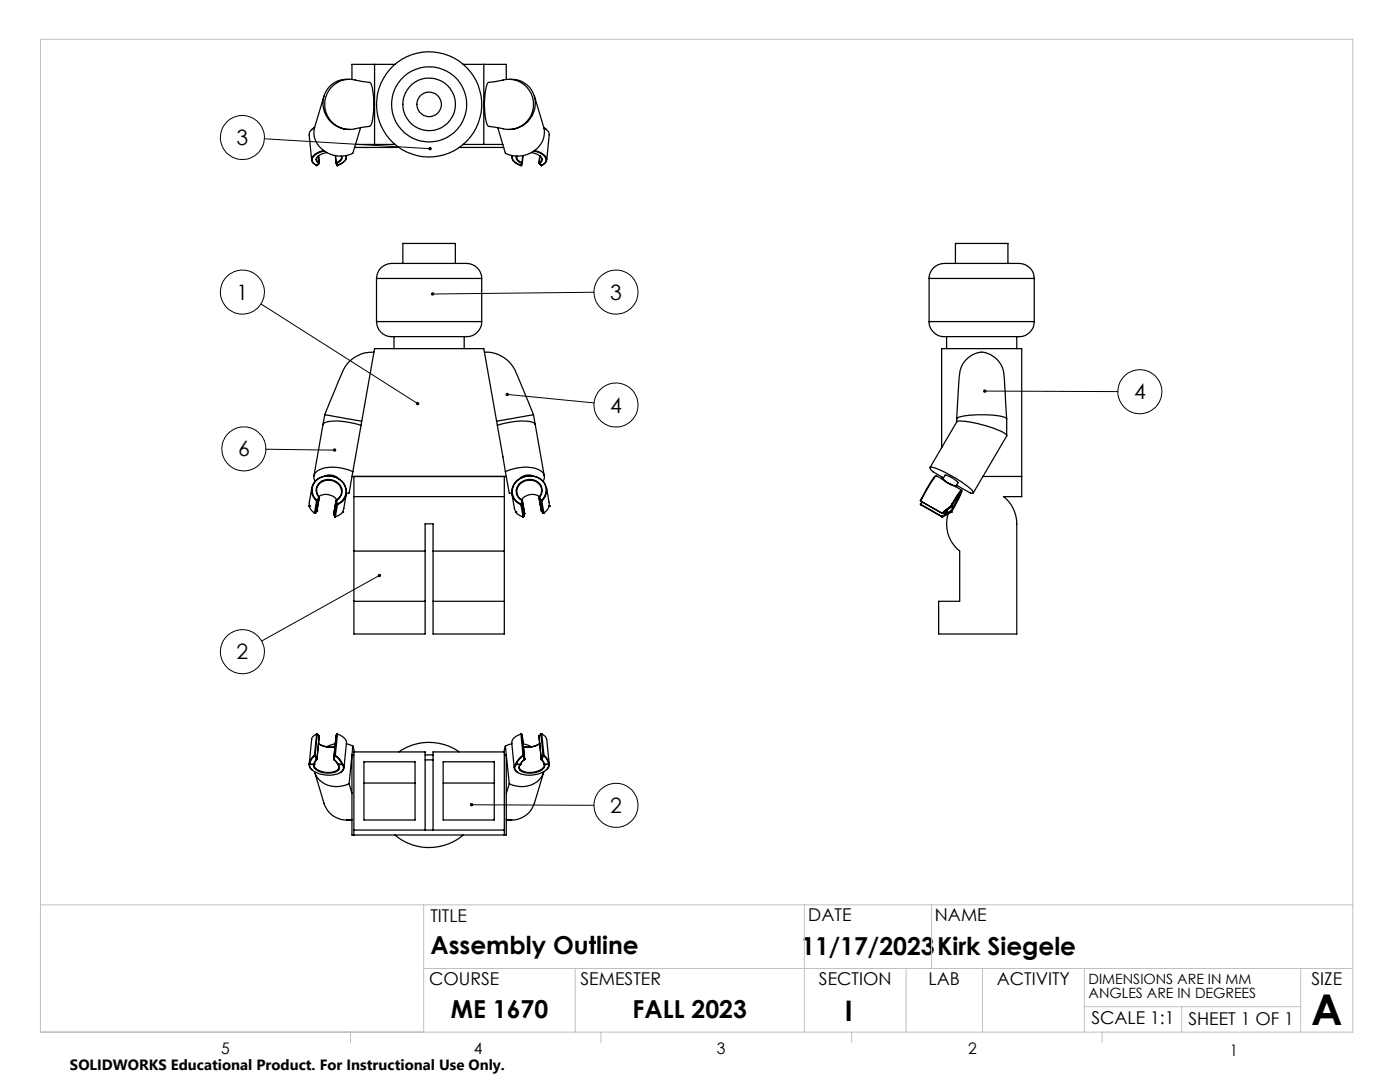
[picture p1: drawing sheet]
<svg xmlns="http://www.w3.org/2000/svg" width="279mm" height="216mm" viewBox="0 0 279 216" stroke-linecap="round" stroke-linejoin="round" font-family="sans-serif">
<g fill="none" stroke="#000" stroke-width=".25">
<path d="M64.7 19.2l-1.9 6.2a4.7 4.7 0 0 0 4.1 5.6 5.3 5.3 0 0 0 3.5-.4l1.6-5.1M69.7 15.8a4.9 4.9 0 0 0-5 3.2 4.9 4.9 0 0 0 1.8 5.7 4.7 4.7 0 0 0 3.2 1.1M73.7 16.4a.93 .93 0 0 1 .6 1.1 14.6 14.6 0 0 1-.3 7.5l-.3 .2M73.7 16.4l-2.8-.4a5 5 0 0 0-6.1 4.8 5 5 0 0 0 6.1 4.9l2.8-.5M74.8 12.8v16M78.8 12.8h-8.6v3M92.4 12.8h8.6v3M96.6 12.8v16M97.3 16.6l.2-.2 2.9-.4a5 5 0 0 1 6.1 4.8 5 5 0 0 1-6.1 4.9l-2.9-.5a2.93 2.93 0 0 1-.7-1.9 15.3 15.3 0 0 1 .5-6.7zM101.6 15.8a4.9 4.9 0 0 1 5 3.2 4.9 4.9 0 0 1-1.8 5.7 4.8 4.8 0 0 1-3.2 1.1M106.6 19.2l1.9 6.2a5 5 0 0 1-5.6 5.8l-1.4-.3-.6-.3-1.6-5.1M62.2 25.9l.6-.4a1.66 1.66 0 0 0-1.1 1.4l.5 5"/>
<path d="M63.2 33h.1M63.3 33h.1M63.5 31.2a.76 .76 0 0 0-.3 .7 .76 .76 0 0 0 .5 .6M63.6 31.1l.1 1.4M63.6 32.6l-.3 .4M63.7 32.6h-.1M63.7 32.6l-.4 .4M63.7 32.5v.1M63.7 32.5l-.1 .1M63.7 32.5h.1M64.6 30l-.2 .1a2.95 2.95 0 0 0-2.2 1.5 1.4 1.4 0 0 0 1 1.4M64.7 30.1a2.65 2.65 0 0 0-2.4 1.9 1.27 1.27 0 0 0 1 1"/>
<path d="M65.2 30.4a2.08 2.08 0 0 0-2.1 1.5l.5 .7M66.9 31l.2 1.5M67 31l.1 1.5M67.1 32.5v.1M67.1 32.6h.1M67.1 32.6l.1 .4M67.1 32.5l.1 .1M67.1 32.5h.1M67.2 32.6l.1 .4M67.2 33l.1 .1M67.2 33h.1M67.3 33v.1"/>
<path d="M68.1 31.2a1.15 1.15 0 0 1-1 1.3M68.2 31.2a1.21 1.21 0 0 1-1 1.4M69 31.1v.1a1.57 1.57 0 0 1-1.2 1.6l-.5 .2M69.1 31a1.59 1.59 0 0 1-1.3 1.8l-.5 .3M69.1 31v.3M70.8 29.4h8.8M70.9 28.8h7.9M91.7 29.4h8.8M92.4 28.8h8M102.1 31.3l.1-.3a2.12 2.12 0 0 0 1.8 2v.1M102.3 31.1l-.1 .3a2.04 2.04 0 0 0 1.8 1.6M103.1 31.2l-.1 .2a1.31 1.31 0 0 0 1.1 1.2"/>
<path d="M103.2 31.2a1.16 1.16 0 0 0 1 1.3M104 33.1h.1M104 33v.1M104.1 33l-.1 .1M104.1 33h-.1M104.1 32.6l-.1 .4M104.2 32.5l-.1 .1M104.2 32.5h.1M104.2 32.6h-.1M104.2 32.6l-.1 .4M104.2 32.5v.1M104.3 31l-.1 1.5"/>
<path d="M104.4 31l-.2 1.5M106 30.4l1 .3a1.26 1.26 0 0 1 1.1 1.5l-.4 .4M106.6 30.1a2.65 2.65 0 0 1 2.4 1.9 1.4 1.4 0 0 1-1 1M106.7 30l1.2 .5a1.33 1.33 0 0 1 .9 2l-.7 .5M107.6 32.5v.1M107.6 32.5l.1 .1M107.6 32.6h.1M107.6 32.5h.1M107.6 32.6l.4 .4M107.7 32.6l.3 .4M107.7 31.1l-.1 1.4M107.8 31.2a.77 .77 0 0 1-.2 1.3"/>
<path d="M108 33h.1M108.5 25.5l.5 .4M108.5 25.5a1.84 1.84 0 0 1 1.1 1.4l-.5 5M75.1 55.6a3.2 3.2 0 0 1 3.9-3h12.8a4.7 4.7 0 0 1 3.4 .8 2.87 2.87 0 0 1 .9 2.2M75.1 55.6h21M75.1 55.6v8.6M80.4 52.6v-4h10.5v4M96.1 55.6v8.6M185.4 55.6a3.2 3.2 0 0 1 3.9-3h12.8a4.8 4.8 0 0 1 3.4 .8 2.87 2.87 0 0 1 .9 2.2M185.4 55.6h21M185.4 55.6v8.6M190.7 52.6v-4h10.5v4"/>
<path d="M206.4 55.6v8.6M74.6 70.3a6.6 6.6 0 0 0-6.7 4.9l-3.1 7.6M75.1 64.2a3.2 3.2 0 0 0 3.9 3h12.8a5.5 5.5 0 0 0 3-.5 3.1 3.1 0 0 0 1.3-2.5M75.1 64.2h21M78.6 67.2v2.4M92.6 67.2v2.4M96.7 70.3a6.6 6.6 0 0 1 6.6 4.7l3.2 7.8M185.4 64.2a3.2 3.2 0 0 0 3.9 3h12.8a5.5 5.5 0 0 0 3-.5 2.99 2.99 0 0 0 1.3-2.5M185.4 64.2h21M188.9 67.2v2.4M202.9 67.2v2.4M62.2 97.4l-.5 3.6"/>
<path d="M62.9 96.1a3.6 3.6 0 0 1 6.2 1.9 2.78 2.78 0 0 1-1.8 2.6M62.9 96.1a2.71 2.71 0 0 0 .4 3.8M63.2 100h.1M63.2 100a2.85 2.85 0 0 1-.8-3.1 2.85 2.85 0 0 1 2.5-1.9 3.5 3.5 0 0 1 4.2 3.7 3.1 3.1 0 0 1-1.8 2M63.2 100l-.4 2.4M63.3 99.9l-.1 .1M63.3 99.9v.1M63.3 100l-.4 2.4M63.6 99.1a2.73 2.73 0 0 1 3.6 .6M63.6 99.2l.1 .1M63.6 99.2a2.24 2.24 0 0 1 0-2.8 2.24 2.24 0 0 1 2.7-.6 2.18 2.18 0 0 1 1.9 1.7 2.18 2.18 0 0 1-1 2.3M63.6 99.2h.1"/>
<path d="M63.6 99.2l-.3 .7M63.7 99.2v.1M63.7 99.2a2.05 2.05 0 0 1-.3-2.3 2.05 2.05 0 0 1 2.1-1.1 2.4 2.4 0 0 1 2.6 2.9l-1 1.1M63.7 99.3h.1M63.7 99.3l-.4 2.6M63.7 99.3l-.4 .7M64.5 84.7a2.09 2.09 0 0 1 2-.7 16.4 16.4 0 0 1 5.5 .9M64.5 84.7l-1.8 10.3M64.8 82.8l7.4 1.3M64.8 82.8l-.3 1.9M64.9 95a2.41 2.41 0 0 1 2.6 .4M67.1 99.9h.1"/>
<path d="M67.1 99.9l-.5 2.6M67.1 99.9l.1 .7M67.1 99.8v.1M67.1 99.8h.1M67.2 99.8l-.1 .1M67.2 99.8l.1 .8M69.1 98.6l-.5 3-.2 .6M70.2 95.1h30.8M70.4 94.1a8.6 8.6 0 0 0-6.7-.4 1.51 1.51 0 0 0-.8 2.3M70.4 94.1l-.7 4.3h-.6M70.4 94.1l4.4-24.5h21.8l4.3 24.5M70.6 99.1v10.9"/>
<path d="M70.6 95.1v4M70.6 99.1h30M100.6 99.1v10.9M100.6 95.1v4M100.9 94.1a8.6 8.6 0 0 1 6.6-.4 1.55 1.55 0 0 1 .9 2.3M100.9 94.1l.7 4.3h.5M102.2 98.6l.7 3.6M104.1 99.8l.1 .1M104.1 99.8l-.1 .8M104.2 99.8v.1M104.2 99.8h-.1M104.2 99.9l.5 2.6"/>
<path d="M104.2 99.9l-.1 .7M104.2 99.9h.1M106.4 95a2.48 2.48 0 0 0-2.6 .4M106.5 82.8l-7.4 1.3M106.5 82.8l2.1 12.2M106.8 84.7a1.96 1.96 0 0 0-2-.7 16.7 16.7 0 0 0-5.6 .9M107.6 99.3h.1M107.6 99.3l.4 2.6M107.6 99.3l.3 .7M107.6 99.2v.1M107.6 99.2a2.13 2.13 0 0 0 .1-2.6 2.13 2.13 0 0 0-2.5-.8 2.14 2.14 0 0 0-2 1.6 2.14 2.14 0 0 0 1 2.4M107.6 99.2h.1"/>
<path d="M107.7 99.2l-.1 .1M107.7 99.2a2.2 2.2 0 0 0 .1-2.5 2.2 2.2 0 0 0-2.3-1 2.31 2.31 0 0 0-2.2 1.3 2.31 2.31 0 0 0 .4 2.6l.4 .2M107.7 99.2l.3 .7M107.7 99.1a2.77 2.77 0 0 0-3.7 .6M107.9 100h.2M107.9 100l.5 2.4M108 99.9l.1 .1M108 99.9l-.1 .1M108 99.9a2.8 2.8 0 0 0 .8-3.2 2.8 2.8 0 0 0-2.8-1.7 3.2 3.2 0 0 0-3.6 4 2.72 2.72 0 0 0 1.6 1.6M108.1 100a2.87 2.87 0 0 0 .8-3.1 2.87 2.87 0 0 0-2.6-1.9 3.4 3.4 0 0 0-4 4.2 3 3 0 0 0 1.7 1.5M108.1 100l.4 2.4M109.1 97.4l.5 3v.6"/>
<path d="M183.7 99.9l.1 .1M183.7 99.9h.1M183.8 100l1.9-3.6 1.2-1.5 2.3 1.5 2.7 1.4-.9 1.1-1.3 2.1M183.8 100l4.2 2.4M186.7 95l-1 1.3-2 3.6M187.9 89.4v-19.8h16v29.5h-3.6a7 7 0 0 1 2.6 5.4v22h-15.6v-6.5h4.2v-10a6.9 6.9 0 0 1-2.3-7.4M187.9 95.1v.4M188.2 95.6l.4-.8 1.2 .5 1.4 .9-.5 .9-.3-.2a5.2 5.2 0 0 1-2.2-1.3v.1M188.3 95.4l-2.1-1.3-.6-.6 .1-.3a13.9 13.9 0 0 1 5.5 2.5 9.5 9.5 0 0 1 3 2.5l-.1 .2h-.4l-2.8-1.6M190.9 83.6l.3-4.8a20.1 20.1 0 0 1 .6-5.6 4.3 4.3 0 0 1 5-2.8 5.1 5.1 0 0 1 3.6 5.3l.5 7.9M190.9 84.2l.1-.1a14.9 14.9 0 0 1 6.4 1.1 7.7 7.7 0 0 1 3.5 1.7l-6.7 11.5M190.9 83.6a5.9 5.9 0 0 1 3.6-.8 15.5 15.5 0 0 1 6.3 .6l.1 .2"/>
<path d="M190.9 84.2l-5.3 9.1M190.9 83.6v.6M191.4 98.7l-1.6 3.3M196.1 95.1h7.8M200.9 83.6v3.3M61.7 101h.1M61.7 101a2.55 2.55 0 0 0 1.1 1.4M62.8 102.4h.1M62.9 102.4h.1M63.3 101.9h.1M63.3 101.9l-.4 .5M66.6 102.5h.1"/>
<path d="M66.6 102.5l.2 .6M66.6 102.5l.2 .5M66.8 103.1l.1 .1M66.8 103l.1 .1M66.8 103v.1M66.9 103.2h.1M67.2 100.6l.1 .1M67.2 100.6l-.4 2.4M67.3 100.6v.1M67.3 100.6h-.1M67.3 100.7l-.4 2.4M68.4 102.2h.1"/>
<path d="M68.4 102.2a2.39 2.39 0 0 1-1.5 .9M70.6 110v16.5h14.2v-16.5M70.6 120h14.2M70.6 110h14.2M84.8 110v-5.5h1.6v5.5M86.4 120h14.2M86.4 110v16.5h14.2v-16.5M86.4 110h14.2M102.9 102.2h.1M102.9 102.2a2.64 2.64 0 0 0 1.5 .9M104 100.7l.4 2.4M104 100.6v.1"/>
<path d="M104 100.6h.1M104.1 100.6l-.1 .1M104.1 100.6l.4 2.4M104.4 103.1v.1M104.5 103.1l-.1 .1M104.5 103l-.1 .1M104.5 103v.1M104.7 102.5h.1M104.7 102.5l-.2 .6M104.7 102.5l-.2 .5M108 101.9h.1M108 101.9l.4 .5"/>
<path d="M108.1 101.9l.3 .5M108.4 102.4h.1M109.6 101h.1M109.6 101l-.4 .7-.7 .7M183.7 100.6l.1 .1M183.7 100.6h.1M183.8 100.6v.1M183.8 100.7l4.2 2.4M183.8 100.6l4.2 2.4M184 100.2l-.3 .4M184 100.2l-.2 .4M188 102.4h.1"/>
<path d="M188 103.1h.1M188 103l.1 .1M188 103v.1M188.1 103.1h.1M188.1 102.4h.1M188.3 102.2l.5 .3M188.4 102.2l.4 .2M188.8 102.5v.1M188.8 102.5l-.8 .5M188.8 102.4v.2M188.8 102.4v.1M188.8 102h.1"/>
<path d="M188.8 102l-.7 .4M188.8 102.6l-.7 .5M189.7 101l-1.7 1.4M189.7 101l.1 .1M189.7 101h.1M189.8 102l-1 .4M189.8 102h.1M189.8 102v.1M189.8 101.1l-1.7 1.3M189.8 101.2l-1 .8M189.8 101.2h.1M189.8 102.2l-1.7 .9"/>
<path d="M189.8 102.1l-1 .5M189.8 102.2h.1M189.8 101.1v.1M189.8 102.1v.1M189.8 101l1.2-2 .9-1.1-.6 1.7-1.5 2.6M189.8 101.2l1.7-2.6a2.04 2.04 0 0 1-.6 1.6l-1.1 1.8M189.8 101v.1M189.8 101v.2M189.8 102v.2M61.7 152.5a1.3 1.3 0 0 0 .5 1.1M61.7 152.5h.1M61.8 152.5v.4a2.94 2.94 0 0 0 2.7 1.7 4.3 4.3 0 0 0 3.9-.9 .91 .91 0 0 0-.1-1.2"/>
<path d="M61.8 152.5h.1M61.8 152.5h.8M62.6 152.5v.3a2.32 2.32 0 0 0 2.4 1.4 2.43 2.43 0 0 0 2.7-.8v-.6l-.2-.3M62.6 152.5h.1M62.7 152.5h.1M62.7 152.5a1.37 1.37 0 0 0 1.3 1.4 3.5 3.5 0 0 0 3.5-.4 .69 .69 0 0 0-.1-1M62.7 152.5h-.1M62.8 154a4.8 4.8 0 0 0 6.9 2.4M62.8 150.7a2.67 2.67 0 0 0-1.1 1.8M62.8 150.7v.1M62.8 150.7h.1M62.8 154.1l1.9 6.2a4.7 4.7 0 0 0 5.5 3.2"/>
<path d="M62.8 150.8l-.5 .5-.5 1.2M62.8 150.8l.3 .8M62.9 150.7l-.1 .1M62.9 150.7l.4 .8M63.1 151.6l-.5 .9M63.2 146.5a1.37 1.37 0 0 0-1 1l-.5 5M63.2 146.5h.1M63.2 146.5l-.4 4.2M63.3 151.5l-.2 .1M63.3 151.6l-.6 .9M63.3 151.5h.1M63.3 146.4l-.1 .1"/>
<path d="M63.3 146.4v.1M63.3 146.4l.4 .5M63.3 146.5l-.4 4.2M63.3 146.5l.4 .4M63.6 148.4a5.1 5.1 0 0 0 3.3 .6 4.3 4.3 0 0 1-3.3-.6zM63.7 146.9h.1M63.7 146.9l-.4 4.6M66.6 151.5v.1M66.6 151.5l.1 .1M66.6 151.5h.1M66.6 151.6l.8 .9M66.7 151.6l.8 .9"/>
<path d="M66.7 151.6h-.1M66.8 150.7l.1 .1M66.8 150.7h.1M66.8 150.7l-.2 .8M66.9 150.8l.6 .5 .8 1.2M66.9 150.8l-.2 .8M66.9 148.4l-1.7 .6M66.9 150.7v.1M66.9 150.7a3.5 3.5 0 0 1 1.5 1.8M67.1 146.9h.1M67.1 146.9l-.5 4.6M67.2 146.5l-.1 .4"/>
<path d="M67.2 146.5l-.4 4.2M67.2 146.5h.1M67.3 146.5l1 .4a1.45 1.45 0 0 1 .8 1.3l-.4 5M67.3 146.5h-.1M67.3 146.5l-.4 4.2M67.4 152.5h.1M67.5 152.5h.8M67.5 152.5h.1M68.3 152.5h.1M68.4 152.5h-.1M68.4 152.5a1.04 1.04 0 0 1-.5 1.7M69.1 148.4l1.3 .5"/>
<path d="M69.7 156.4l.5 1.9M70.4 148.9l.4 1.1M70.4 148.9l-.7 7.5M70.6 150.6h-.4v16h30.8v-16h-.4M72.6 152h10.2v11.6h-10.2zM72.6 156.2h10.2M79.6 150a10.4 10.4 0 0 1 12.1 0M84.8 151.6h1.6M84.8 150.6h1.6M88.4 152h10.2v11.6h-10.2zM88.4 156.2h10.2M100.9 148.9l-.4 1.1"/>
<path d="M100.9 148.9l.7 7.5M101.6 156.4l-.6 1.9M102.2 148.4l-1.3 .5M102.9 152.5h.1M102.9 152.5a1.03 1.03 0 0 0 .5 1.7M103 152.5h.1M103 152.5a1.23 1.23 0 0 0 1 1.9 5.2 5.2 0 0 0 5.4-1.2l.1-.7M103.8 152.5a1.01 1.01 0 0 0-.1 1.1 1.01 1.01 0 0 0 1 .6 3.7 3.7 0 0 0 4-1.2v-.5M103.8 152.5h.1M103.9 152.5h-.1M103.9 152.5h.1M103.9 152.5h-.9"/>
<path d="M103.9 152.5a.79 .79 0 0 0-.2 .8 .79 .79 0 0 0 .7 .6 3.9 3.9 0 0 0 4.1-.9l.1-.5M104 146.5h.1M104 146.5l-.6 .2a1.67 1.67 0 0 0-1.3 1.5l.5 5M104 146.5l.4 4.2M104.1 146.5l.1 .4M104.1 146.5l.4 4.2M104.1 146.5h.1M104.2 146.9h.1M104.2 146.9l.5 4.6M104.4 150.7a3.9 3.9 0 0 0-1.5 1.8M104.4 150.7v.1M104.4 150.7h.1"/>
<path d="M104.4 148.4l1.6 .6M104.4 150.8l-1 1.1-.4 .6M104.4 150.8l.2 .8M104.5 149h1.5l1-.2 .7-.4a4 4 0 0 1-3.2 .6zM104.5 150.7l-.1 .1M104.5 150.7l.2 .8M104.6 151.6l-.7 .9M104.7 151.5l-.1 .1M104.7 151.5h.1M107.6 146.9l.4 4.6M107.6 146.9h.1M107.9 146.5l-.3 .4"/>
<path d="M107.9 146.5l.5 4.2M108 146.4l.1 .1M108 146.4l-.1 .1M108 146.4l-.4 .5M108 151.5l.1 .1M108 151.5h.1M108.1 151.6l.5 .9M108.1 146.5a1.56 1.56 0 0 1 1 1l.5 5M108.1 151.6l.6 .9M108.1 146.5h-.2M108.1 151.6h.1M108.1 146.5l.4 4.2"/>
<path d="M108.4 150.7l.1 .1M108.4 150.7h.1M108.4 150.7l-.4 .8M108.5 150.8l.5 .5 .5 1.2M108.5 150.8l-.4 .8M108.5 154.1l-1.9 6.2a4.8 4.8 0 0 1-5.6 3.2M108.5 150.7a2.82 2.82 0 0 1 1.1 1.8M108.5 150.7v.1M108.5 154a4.8 4.8 0 0 1-6.9 2.4M108.6 152.5h.1M108.7 152.5h.8M108.7 152.5h.1"/>
<path d="M109.5 152.5h.1M109.6 152.5a1.11 1.11 0 0 1-.6 1.1M109.6 152.5h-.1M69.1 163.6h1.1M70.6 165.6h30M78.8 166.6a10.4 10.4 0 0 0 13.6 0M84.8 165.6v-15.6h-14.2v16.6M86.4 165.6v-15.6h14.2v16.6M101 163.6h1.1"/>
<circle cx="85.6" cy="20.8" r="2.45"/>
<circle cx="85.6" cy="20.8" r="7.5"/>
<circle cx="85.6" cy="20.8" r="10.5"/>
<circle cx="85.7" cy="20.8" r="5.3"/>
</g>
<g fill="none" stroke="#000" stroke-width=".2">
<path d="M52.8 27.7l33 2M118.5 58.3l-32.2 .4M52.1 60.6l31.3 19.9M101.2 78.7l17.4 1.7M196.5 78l26.6 .1M53.1 89.6l13.7 .2M75.7 114.8l-23.5 13.1M94.1 160.6l24.4 .1"/>
<circle cx="48.4" cy="27.4" r="4.4"/>
<circle cx="48.4" cy="58.3" r="4.4"/>
<circle cx="122.9" cy="58.3" r="4.4"/>
<circle cx="227.5" cy="78.1" r="4.4"/>
<circle cx="48.7" cy="89.6" r="4.4"/>
<circle cx="122.9" cy="80.8" r="4.4"/>
<circle cx="48.4" cy="130" r="4.4"/>
<circle cx="122.9" cy="160.7" r="4.4"/>
</g>
<g fill="none" stroke="#c0c0c0" stroke-width=".2">
<path d="M8.1 7.8h261.9v198.2h-261.9zM8.1 180.6h261.9M84.6 180.6v25.4M84.6 193.3h185.4M114.8 193.3v12.7M160.5 180.6v25.4M180.8 193.3v12.7M185.9 180.6v12.7M196.1 193.3v12.7M216.4 193.3v12.7M259.6 193.3v12.7M70 206v2.1"/>
<path d="M119.9 206v2.1M170 206v2.1M216.4 200.9h43.2M220 206v2.1M235.8 200.9v5.1"/>
</g>
<path d="M196.4 77.8l-.2 .2h.3h-.3a.35 .35 0 0 0 .4 .4 .35 .35 0 0 0 .3-.5 .35 .35 0 0 0-.5-.1zM101 78.5l-.1 .2h.3h-.3a.33 .33 0 0 0 .3 .4 .33 .33 0 0 0 .3-.5 .33 .33 0 0 0-.5-.1zM86.1 58.4l-.1 .3h.3h-.3a.33 .33 0 0 0 .5 .2 .33 .33 0 0 0 .1-.5 .33 .33 0 0 0-.5 0zM83.1 80.3a.34 .34 0 0 0 .1 .5 .34 .34 0 0 0 .4-.1l-.2-.2 .3 .1a.35 .35 0 0 0-.2-.4 .35 .35 0 0 0-.4 .1zM66.5 89.6a.33 .33 0 0 0 .2 .5 .33 .33 0 0 0 .4-.3h-.3h.3a.34 .34 0 0 0-.2-.3 .34 .34 0 0 0-.4 .1zM75.5 114.6a.35 .35 0 0 0 0 .5 .35 .35 0 0 0 .4 0 .35 .35 0 0 0 .1-.4l-.3 .1 .3-.1-.2-.2zM85.6 29.4a.35 .35 0 0 0 .1 .6 .35 .35 0 0 0 .5-.3h-.4h.4a.35 .35 0 0 0-.2-.3 .35 .35 0 0 0-.4 0zM93.8 160.4v.2h.3h-.3a.35 .35 0 0 0 .5 .3 .35 .35 0 0 0 .1-.6 .35 .35 0 0 0-.6 .1z" fill="#000"/>
<text font-size="8.5" x="261.7" y="204.6">A</text>
<text font-size="5.6" x="168.6" y="203.7">I</text>
<g font-size="4.9">
<text x="85.9" y="190.4">Assembly Outline</text>
<text x="159.9" y="190.5">11/17/2023</text>
<text x="187" y="190.5">Kirk Siegele</text>
<text x="90" y="203.2">ME 1670</text>
<text x="126.3" y="203.1">FALL 2023</text>
</g>
<g font-size="4.2">
<text x="47.2" y="28.9">3</text>
<text x="47.2" y="59.8">1</text>
<text x="121.8" y="59.8">3</text>
<text x="121.8" y="82.3">4</text>
<text x="226.3" y="79.7">4</text>
<text x="47.5" y="91.1">6</text>
<text x="47.2" y="131.5">2</text>
<text x="121.8" y="162.2">2</text>
</g>
<g font-size="3.5">
<text x="85.9" y="183.9">TITLE</text>
<text x="161.3" y="183.8">DATE</text>
<text x="186.6" y="183.8">NAME</text>
<text x="85.6" y="196.5">COURSE</text>
<text x="115.9" y="196.5">SEMESTER</text>
<text x="163.4" y="196.5">SECTION</text>
<text x="185.3" y="196.5">LAB</text>
<text x="198.9" y="196.5">ACTIVITY</text>
<text x="261.7" y="196.5">SIZE</text>
<text x="217.8" y="204.4">SCALE 1:1</text>
<text x="237.2" y="204.4">SHEET 1 OF 1</text>
</g>
<g font-size="3.2">
<text x="44.2" y="210.4">5</text>
<text x="94.6" y="210.3">4</text>
<text x="143.1" y="210.4">3</text>
<text x="193.2" y="210.3">2</text>
<text x="245.4" y="210.6">1</text>
</g>
<text font-size="3" x="14" y="213.5">SOLIDWORKS Educational Product. For Instructional Use Only.</text>
<g font-size="2.8">
<text x="217.2" y="196.4">DIMENSIONS ARE IN MM</text>
<text x="217.2" y="199.2">ANGLES ARE IN DEGREES</text>
</g>
</svg>
